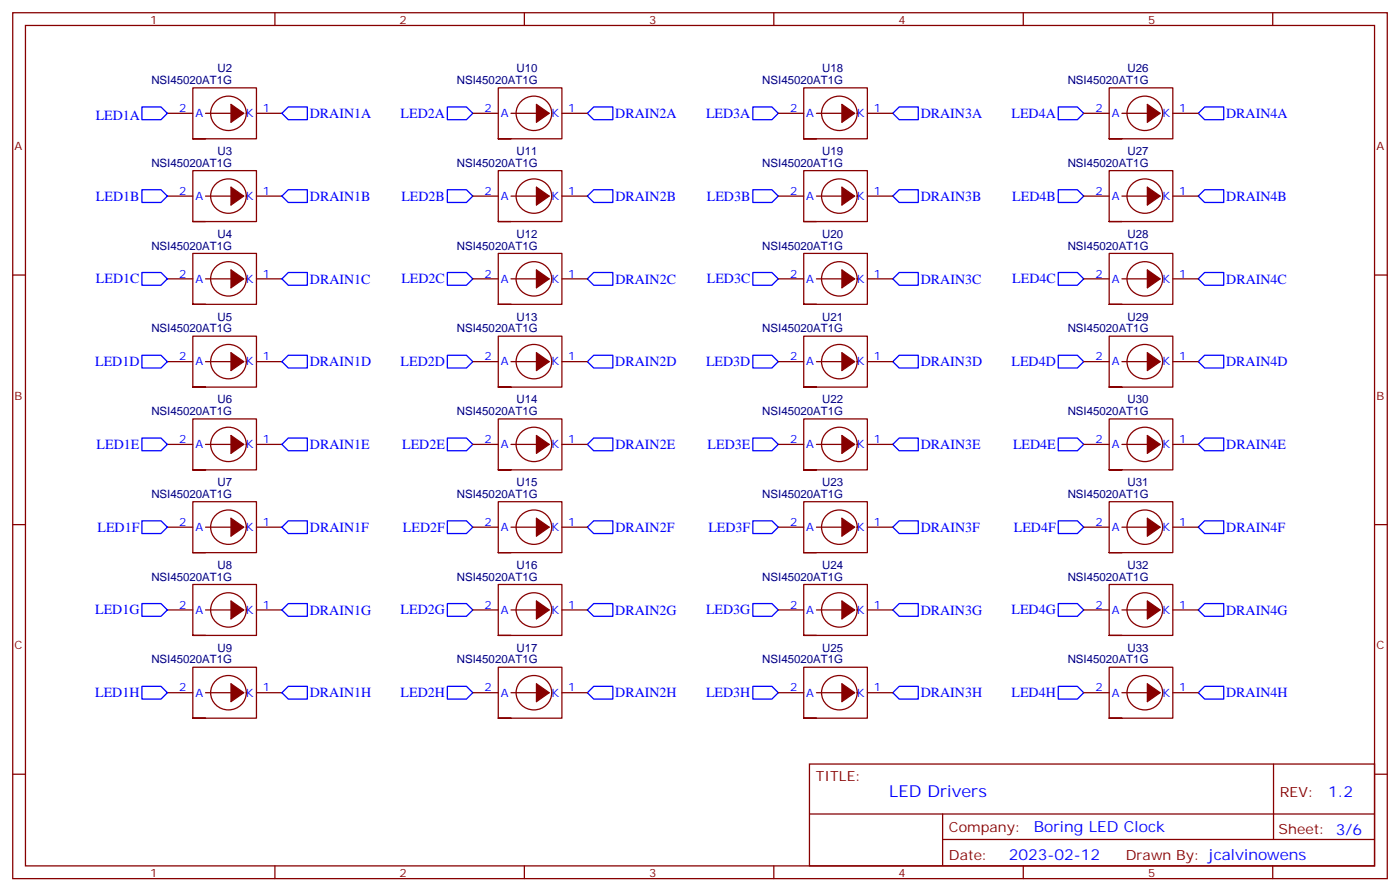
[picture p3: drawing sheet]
<svg xmlns="http://www.w3.org/2000/svg" width="388mm" height="247mm" viewBox="0 0 388 247" stroke-linecap="round" stroke-linejoin="round" font-family="sans-serif">
<g fill="none" stroke="#870000" stroke-width=".35">
<path d="M3.5 3.5h381v239.9h-381zM7.1 7.1h373.9v232.8h-373.9zM76.2 3.5v3.6M145.3 3.5v3.6M214.5 3.5v3.6M283.6 3.5v3.6M352.8 3.5v3.6M46.4 31.4h7M53.4 38.5v-14.2h17.7v14.2h-17.7h3.6M57 31.4h10.6M59.5 28.3a4.9 4.9 0 0 1 7.2-.5 4.9 4.9 0 0 1 0 7.2 4.9 4.9 0 0 1-7.2-.5 4.6 4.6 0 0 1 0-6.2zM71.1 31.4h7"/>
<path d="M131.1 31.4h7M138.1 38.5v-14.2h17.7v14.2h-17.7h3.5M141.6 31.4h10.6M144.2 28.3a4.9 4.9 0 0 1 7.2-.5 4.9 4.9 0 0 1 0 7.2 4.9 4.9 0 0 1-7.2-.5 4.6 4.6 0 0 1 0-6.2zM155.8 31.4h7M215.7 31.4h7.1M222.8 38.5v-14.2h17.6v14.2h-17.6h3.5M226.3 31.4h10.6M228.9 28.3a4.9 4.9 0 0 1 7.1-.5 4.9 4.9 0 0 1 0 7.2 4.9 4.9 0 0 1-7.1-.5 4.6 4.6 0 0 1 0-6.2zM240.4 31.4h7.1M300.4 31.4h7M307.4 38.5v-14.2h17.7v14.2h-17.7h3.6"/>
<path d="M311 31.4h10.6M313.5 28.3a4.9 4.9 0 0 1 7.2-.5 4.9 4.9 0 0 1 0 7.2 4.9 4.9 0 0 1-7.2-.5 4.6 4.6 0 0 1 0-6.2zM325.1 31.4h7M46.4 54.3h7M57 54.3h10.6M59.5 51.3a4.9 4.9 0 0 1 7.2-.6 4.9 4.9 0 0 1 0 7.2 4.9 4.9 0 0 1-7.2-.5 4.6 4.6 0 0 1 0-6.1zM71.1 54.3h7M131.1 54.3h7M141.6 54.3h10.6M144.2 51.3a4.9 4.9 0 0 1 7.2-.6 4.9 4.9 0 0 1 0 7.2 4.9 4.9 0 0 1-7.2-.5 4.6 4.6 0 0 1 0-6.1zM155.8 54.3h7M215.7 54.3h7.1"/>
<path d="M226.3 54.3h10.6M228.9 51.3a4.9 4.9 0 0 1 7.1-.6 4.9 4.9 0 0 1 0 7.2 4.9 4.9 0 0 1-7.1-.5 4.6 4.6 0 0 1 0-6.1zM240.4 54.3h7.1M300.4 54.3h7M311 54.3h10.6M313.5 51.3a4.9 4.9 0 0 1 7.2-.6 4.9 4.9 0 0 1 0 7.2 4.9 4.9 0 0 1-7.2-.5 4.6 4.6 0 0 1 0-6.1zM325.1 54.3h7M3.5 76.2h3.6M46.4 77.3h7M53.4 61.4v-14.1h17.7v14.1h-17.7h3.6M57 77.3h10.6M59.5 74.2a4.9 4.9 0 0 1 7.2-.5 4.9 4.9 0 0 1 0 7.1 4.9 4.9 0 0 1-7.2-.5 4.6 4.6 0 0 1 0-6.1z"/>
<path d="M71.1 77.3h7M131.1 77.3h7M138.1 61.4v-14.1h17.7v14.1h-17.7h3.5M141.6 77.3h10.6M144.2 74.2a4.9 4.9 0 0 1 7.2-.5 4.9 4.9 0 0 1 0 7.1 4.9 4.9 0 0 1-7.2-.5 4.6 4.6 0 0 1 0-6.1zM155.8 77.3h7M215.7 77.3h7.1M222.8 61.4v-14.1h17.6v14.1h-17.6h3.5M226.3 77.3h10.6M228.9 74.2a4.9 4.9 0 0 1 7.1-.5 4.9 4.9 0 0 1 0 7.1 4.9 4.9 0 0 1-7.1-.5 4.6 4.6 0 0 1 0-6.1zM240.4 77.3h7.1M300.4 77.3h7"/>
<path d="M307.4 61.4v-14.1h17.7v14.1h-17.7h3.6M311 77.3h10.6M313.5 74.2a4.9 4.9 0 0 1 7.2-.5 4.9 4.9 0 0 1 0 7.1 4.9 4.9 0 0 1-7.2-.5 4.6 4.6 0 0 1 0-6.1zM325.1 77.3h7M381 76.2h3.5M53.4 84.3v-14.1h17.7v14.1h-17.7h3.6M59.5 97.1a4.9 4.9 0 0 1 7.2-.5 4.9 4.9 0 0 1 0 7.2 4.9 4.9 0 0 1-7.2-.5 4.6 4.6 0 0 1 0-6.2zM138.1 84.3v-14.1h17.7v14.1h-17.7h3.5M144.2 97.1a4.9 4.9 0 0 1 7.2-.5 4.9 4.9 0 0 1 0 7.2 4.9 4.9 0 0 1-7.2-.5 4.6 4.6 0 0 1 0-6.2zM222.8 84.3v-14.1h17.6v14.1h-17.6h3.5M228.9 97.1a4.9 4.9 0 0 1 7.1-.5 4.9 4.9 0 0 1 0 7.2 4.9 4.9 0 0 1-7.1-.5 4.6 4.6 0 0 1 0-6.2zM307.4 84.3v-14.1h17.7v14.1h-17.7h3.6"/>
<path d="M313.5 97.1a4.9 4.9 0 0 1 7.2-.5 4.9 4.9 0 0 1 0 7.2 4.9 4.9 0 0 1-7.2-.5 4.6 4.6 0 0 1 0-6.2zM46.4 100.2h7M53.4 107.2v-14.1h17.7v14.1h-17.7h3.6M57 100.2h10.6M71.1 100.2h7M131.1 100.2h7M138.1 107.2v-14.1h17.7v14.1h-17.7h3.5M141.6 100.2h10.6M155.8 100.2h7M215.7 100.2h7.1M222.8 107.2v-14.1h17.6v14.1h-17.6h3.5M226.3 100.2h10.6"/>
<path d="M240.4 100.2h7.1M300.4 100.2h7M307.4 107.2v-14.1h17.7v14.1h-17.7h3.6M311 100.2h10.6M325.1 100.2h7M46.4 123.1h7M53.4 130.2v-14.1h17.7v14.1h-17.7h3.6M57 123.1h10.6M59.5 120.1a4.9 4.9 0 0 1 7.2-.6 4.9 4.9 0 0 1 0 7.2 4.9 4.9 0 0 1-7.2-.5 4.6 4.6 0 0 1 0-6.1zM71.1 123.1h7M131.1 123.1h7M138.1 130.2v-14.1h17.7v14.1h-17.7h3.5"/>
<path d="M141.6 123.1h10.6M144.2 120.1a4.9 4.9 0 0 1 7.2-.6 4.9 4.9 0 0 1 0 7.2 4.9 4.9 0 0 1-7.2-.5 4.6 4.6 0 0 1 0-6.1zM155.8 123.1h7M215.7 123.1h7.1M222.8 130.2v-14.1h17.6v14.1h-17.6h3.5M226.3 123.1h10.6M228.9 120.1a4.9 4.9 0 0 1 7.1-.6 4.9 4.9 0 0 1 0 7.2 4.9 4.9 0 0 1-7.1-.5 4.6 4.6 0 0 1 0-6.1zM240.4 123.1h7.1M300.4 123.1h7M307.4 130.2v-14.1h17.7v14.1h-17.7h3.6M311 123.1h10.6M313.5 120.1a4.9 4.9 0 0 1 7.2-.6 4.9 4.9 0 0 1 0 7.2 4.9 4.9 0 0 1-7.2-.5 4.6 4.6 0 0 1 0-6.1z"/>
<path d="M325.1 123.1h7M3.5 145.3h3.6M46.4 146h7M53.4 153.1v-14.1h17.7v14.1h-17.7h3.6M57 146h10.6M59.5 143a4.9 4.9 0 0 1 7.2-.5 4.9 4.9 0 0 1 0 7.1 4.9 4.9 0 0 1-7.2-.5 4.6 4.6 0 0 1 0-6.1zM71.1 146h7M131.1 146h7M138.1 153.1v-14.1h17.7v14.1h-17.7h3.5M141.6 146h10.6M144.2 143a4.9 4.9 0 0 1 7.2-.5 4.9 4.9 0 0 1 0 7.1 4.9 4.9 0 0 1-7.2-.5 4.6 4.6 0 0 1 0-6.1zM155.8 146h7"/>
<path d="M215.7 146h7.1M222.8 153.1v-14.1h17.6v14.1h-17.6h3.5M226.3 146h10.6M228.9 143a4.9 4.9 0 0 1 7.1-.5 4.9 4.9 0 0 1 0 7.1 4.9 4.9 0 0 1-7.1-.5 4.6 4.6 0 0 1 0-6.1zM240.4 146h7.1M300.4 146h7M307.4 153.1v-14.1h17.7v14.1h-17.7h3.6M311 146h10.6M313.5 143a4.9 4.9 0 0 1 7.2-.5 4.9 4.9 0 0 1 0 7.1 4.9 4.9 0 0 1-7.2-.5 4.6 4.6 0 0 1 0-6.1zM325.1 146h7M381 145.3h3.5M46.4 169h7"/>
<path d="M53.4 176v-14.1h17.7v14.1h-17.7h3.6M57 169h10.6M59.5 165.9a4.9 4.9 0 0 1 7.2-.5 4.9 4.9 0 0 1 0 7.2 4.9 4.9 0 0 1-7.2-.6 4.6 4.6 0 0 1 0-6.1zM71.1 169h7M131.1 169h7M138.1 176v-14.1h17.7v14.1h-17.7h3.5M141.6 169h10.6M144.2 165.9a4.9 4.9 0 0 1 7.2-.5 4.9 4.9 0 0 1 0 7.2 4.9 4.9 0 0 1-7.2-.6 4.6 4.6 0 0 1 0-6.1zM155.8 169h7M215.7 169h7.1M222.8 176v-14.1h17.6v14.1h-17.6h3.5M226.3 169h10.6"/>
<path d="M228.9 165.9a4.9 4.9 0 0 1 7.1-.5 4.9 4.9 0 0 1 0 7.2 4.9 4.9 0 0 1-7.1-.6 4.6 4.6 0 0 1 0-6.1zM240.4 169h7.1M300.4 169h7M307.4 176v-14.1h17.7v14.1h-17.7h3.6M311 169h10.6M313.5 165.9a4.9 4.9 0 0 1 7.2-.5 4.9 4.9 0 0 1 0 7.2 4.9 4.9 0 0 1-7.2-.6 4.6 4.6 0 0 1 0-6.1zM325.1 169h7M46.4 191.9h7M53.4 199v-14.1h17.7v14.1h-17.7h3.6M57 191.9h10.6M59.5 188.8a4.9 4.9 0 0 1 7.2-.5 4.9 4.9 0 0 1 0 7.2 4.9 4.9 0 0 1-7.2-.5 4.6 4.6 0 0 1 0-6.2zM71.1 191.9h7"/>
<path d="M131.1 191.9h7M138.1 199v-14.1h17.7v14.1h-17.7h3.5M141.6 191.9h10.6M144.2 188.8a4.9 4.9 0 0 1 7.2-.5 4.9 4.9 0 0 1 0 7.2 4.9 4.9 0 0 1-7.2-.5 4.6 4.6 0 0 1 0-6.2zM155.8 191.9h7M215.7 191.9h7.1M222.8 199v-14.1h17.6v14.1h-17.6h3.5M226.3 191.9h10.6M228.9 188.8a4.9 4.9 0 0 1 7.1-.5 4.9 4.9 0 0 1 0 7.2 4.9 4.9 0 0 1-7.1-.5 4.6 4.6 0 0 1 0-6.2zM240.4 191.9h7.1M300.4 191.9h7M307.4 199v-14.1h17.7v14.1h-17.7h3.6"/>
<path d="M311 191.9h10.6M313.5 188.8a4.9 4.9 0 0 1 7.2-.5 4.9 4.9 0 0 1 0 7.2 4.9 4.9 0 0 1-7.2-.5 4.6 4.6 0 0 1 0-6.2zM325.1 191.9h7M3.5 214.5h3.6M224.4 211.7h156.6v28.2h-156.6zM353 211.7v20.9M381 214.5h3.5M76.2 239.9v3.5M145.3 239.9v3.5M214.5 239.9v3.5M224.4 225.5h156.5M261.3 232.6h119.6"/>
<path d="M261.3 225.5v14.1M283.6 239.9v3.5M352.8 239.9v3.5"/>
</g>
<g fill="#870000" stroke="#870000" stroke-width=".35">
<path d="M64 28.9l3.6 2.5-3.6 2.5z"/>
<path d="M64 28.9v5z"/>
<path d="M64 51.9l3.6 2.4-3.6 2.5z"/>
<path d="M64 51.9v4.9z"/>
<path d="M64 74.8l3.6 2.5-3.6 2.4z"/>
<path d="M64 74.8v4.9z"/>
<path d="M64 97.7l3.6 2.5-3.6 2.5z"/>
<path d="M64 97.7v5z"/>
<path d="M64 120.6l3.6 2.5-3.6 2.5z"/>
<path d="M64 120.6v5z"/>
<path d="M64 143.6l3.6 2.4-3.6 2.5z"/>
<path d="M64 143.6v4.9z"/>
<path d="M64 166.5l3.6 2.5-3.6 2.4z"/>
<path d="M64 166.5v4.9z"/>
<path d="M64 189.4l3.6 2.5-3.6 2.5z"/>
<path d="M64 189.4v5z"/>
<path d="M148.7 189.4l3.5 2.5-3.5 2.5z"/>
<path d="M148.7 189.4v5z"/>
<path d="M148.7 166.5l3.5 2.5-3.5 2.4z"/>
<path d="M148.7 166.5v4.9z"/>
<path d="M148.7 143.6l3.5 2.4-3.5 2.5z"/>
<path d="M148.7 143.6v4.9z"/>
<path d="M148.7 120.6l3.5 2.5-3.5 2.5z"/>
<path d="M148.7 120.6v5z"/>
<path d="M148.7 97.7l3.5 2.5-3.5 2.5z"/>
<path d="M148.7 97.7v5z"/>
<path d="M148.7 74.8l3.5 2.5-3.5 2.4z"/>
<path d="M148.7 74.8v4.9z"/>
<path d="M148.7 51.9l3.5 2.4-3.5 2.5z"/>
<path d="M148.7 51.9v4.9z"/>
<path d="M148.7 28.9l3.5 2.5-3.5 2.5z"/>
<path d="M148.7 28.9v5z"/>
<path d="M233.4 189.4l3.5 2.5-3.5 2.5z"/>
<path d="M233.4 189.4v5z"/>
<path d="M233.4 166.5l3.5 2.5-3.5 2.4z"/>
<path d="M233.4 166.5v4.9z"/>
<path d="M233.4 143.6l3.5 2.4-3.5 2.5z"/>
<path d="M233.4 143.6v4.9z"/>
<path d="M233.4 120.6l3.5 2.5-3.5 2.5z"/>
<path d="M233.4 120.6v5z"/>
<path d="M233.4 97.7l3.5 2.5-3.5 2.5z"/>
<path d="M233.4 97.7v5z"/>
<path d="M233.4 74.8l3.5 2.5-3.5 2.4z"/>
<path d="M233.4 74.8v4.9z"/>
<path d="M233.4 51.9l3.5 2.4-3.5 2.5z"/>
<path d="M233.4 51.9v4.9z"/>
<path d="M233.4 28.9l3.5 2.5-3.5 2.5z"/>
<path d="M233.4 28.9v5z"/>
<path d="M318 189.4l3.6 2.5-3.6 2.5z"/>
<path d="M318 189.4v5z"/>
<path d="M318 166.5l3.6 2.5-3.6 2.4z"/>
<path d="M318 166.5v4.9z"/>
<path d="M318 143.6l3.6 2.4-3.6 2.5z"/>
<path d="M318 143.6v4.9z"/>
<path d="M318 120.6l3.6 2.5-3.6 2.5z"/>
<path d="M318 120.6v5z"/>
<path d="M318 97.7l3.6 2.5-3.6 2.5z"/>
<path d="M318 97.7v5z"/>
<path d="M318 74.8l3.6 2.5-3.6 2.4z"/>
<path d="M318 74.8v4.9z"/>
<path d="M318 51.9l3.6 2.4-3.6 2.5z"/>
<path d="M318 51.9v4.9z"/>
<path d="M318 28.9l3.6 2.5-3.6 2.5z"/>
<path d="M318 28.9v5z"/>
</g>
<g fill="none" stroke="#00f" stroke-width=".35">
<path d="M39.3 29.6h5.3l1.8 1.8-1.8 1.8h-5.3zM78.1 31.4l1.8-1.8h5.3v3.6h-5.3zM124 29.6h5.3l1.8 1.8-1.8 1.8h-5.3zM162.8 31.4l1.8-1.8h5.3v3.6h-5.3zM208.7 29.6h5.3l1.7 1.8-1.7 1.8h-5.3zM247.5 31.4l1.7-1.8h5.3v3.6h-5.3zM293.3 29.6h5.3l1.8 1.8-1.8 1.8h-5.3zM332.1 31.4l1.8-1.8h5.3v3.6h-5.3zM39.3 52.6h5.3l1.8 1.7-1.8 1.8h-5.3zM79.9 52.6h5.3v3.5h-5.3l-1.8-1.8zM124 52.6h5.3l1.8 1.7-1.8 1.8h-5.3zM164.6 52.6h5.3v3.5h-5.3l-1.8-1.8z"/>
<path d="M208.7 52.6h5.3l1.7 1.7-1.7 1.8h-5.3zM249.2 52.6h5.3v3.5h-5.3l-1.7-1.8zM293.3 52.6h5.3l1.8 1.7-1.8 1.8h-5.3zM332.1 54.3l1.8-1.7h5.3v3.5h-5.3zM39.3 75.5h5.3l1.8 1.8-1.8 1.7h-5.3zM78.1 77.3l1.8-1.8h5.3v3.5h-5.3zM124 75.5h5.3l1.8 1.8-1.8 1.7h-5.3zM162.8 77.3l1.8-1.8h5.3v3.5h-5.3zM208.7 75.5h5.3l1.7 1.8-1.7 1.7h-5.3zM247.5 77.3l1.7-1.8h5.3v3.5h-5.3zM293.3 75.5h5.3l1.8 1.8-1.8 1.7h-5.3zM332.1 77.3l1.8-1.8h5.3v3.5h-5.3z"/>
<path d="M39.3 98.4h5.3l1.8 1.8-1.8 1.8h-5.3zM124 98.4h5.3l1.8 1.8-1.8 1.8h-5.3zM208.7 98.4h5.3l1.7 1.8-1.7 1.8h-5.3zM293.3 98.4h5.3l1.8 1.8-1.8 1.8h-5.3zM78.1 100.2l1.8-1.8h5.3v3.6h-5.3zM162.8 100.2l1.8-1.8h5.3v3.6h-5.3zM247.5 100.2l1.7-1.8h5.3v3.6h-5.3zM332.1 100.2l1.8-1.8h5.3v3.6h-5.3zM39.3 121.4h5.3l1.8 1.7-1.8 1.8h-5.3zM78.1 123.1l1.8-1.7h5.3v3.5h-5.3zM124 121.4h5.3l1.8 1.7-1.8 1.8h-5.3zM162.8 123.1l1.8-1.7h5.3v3.5h-5.3z"/>
<path d="M208.7 121.4h5.3l1.7 1.7-1.7 1.8h-5.3zM247.5 123.1l1.7-1.7h5.3v3.5h-5.3zM293.3 121.4h5.3l1.8 1.7-1.8 1.8h-5.3zM332.1 123.1l1.8-1.7h5.3v3.5h-5.3zM39.3 144.3h5.3l1.8 1.7-1.8 1.8h-5.3zM78.1 146l1.8-1.7h5.3v3.5h-5.3zM124 144.3h5.3l1.8 1.7-1.8 1.8h-5.3zM162.8 146l1.8-1.7h5.3v3.5h-5.3zM208.7 144.3h5.3l1.7 1.7-1.7 1.8h-5.3zM247.5 146l1.7-1.7h5.3v3.5h-5.3zM293.3 144.3h5.3l1.8 1.7-1.8 1.8h-5.3zM332.1 146l1.8-1.7h5.3v3.5h-5.3z"/>
<path d="M39.3 167.2h5.3l1.8 1.8-1.8 1.7h-5.3zM79.9 167.2h5.3v3.5h-5.3l-1.8-1.7zM124 167.2h5.3l1.8 1.8-1.8 1.7h-5.3zM164.6 167.2h5.3v3.5h-5.3l-1.8-1.7zM208.7 167.2h5.3l1.7 1.8-1.7 1.7h-5.3zM247.5 169l1.7-1.8h5.3v3.5h-5.3zM293.3 167.2h5.3l1.8 1.8-1.8 1.7h-5.3zM332.1 169l1.8-1.8h5.3v3.5h-5.3zM39.3 190.1h5.3l1.8 1.8-1.8 1.8h-5.3zM78.1 191.9l1.8-1.8h5.3v3.6h-5.3zM124 190.1h5.3l1.8 1.8-1.8 1.8h-5.3zM162.8 191.9l1.8-1.8h5.3v3.6h-5.3z"/>
<path d="M208.7 190.1h5.3l1.7 1.8-1.7 1.8h-5.3zM247.5 191.9l1.7-1.8h5.3v3.6h-5.3zM293.3 190.1h5.3l1.8 1.8-1.8 1.8h-5.3zM332.1 191.9l1.8-1.8h5.3v3.6h-5.3z"/>
</g>
<text font-size="4.6" fill="#00f" x="246.5" y="220.7">LED Drivers</text>
<g font-size="4.2" fill="#00f">
<text x="368.2" y="220.9">1.2</text>
<text x="286.5" y="230.5">Boring LED Clock</text>
<text x="279.6" y="238.3">2023-02-12</text>
</g>
<g font-size="3.9" fill="#00f">
<text x="26.5" y="33.2">LED1A</text>
<text x="85.9" y="32.7">DRAIN1A</text>
<text x="111" y="32.6">LED2A</text>
<text x="170.5" y="32.7">DRAIN2A</text>
<text x="195.7" y="32.6">LED3A</text>
<text x="255.2" y="32.7">DRAIN3A</text>
<text x="280.4" y="32.6">LED4A</text>
<text x="339.9" y="32.7">DRAIN4A</text>
<text x="26.6" y="55.6">LED1B</text>
<text x="85.9" y="55.6">DRAIN1B</text>
<text x="111.3" y="55.6">LED2B</text>
<text x="170.6" y="55.6">DRAIN2B</text>
<text x="195.9" y="55.6">LED3B</text>
<text x="255.2" y="55.6">DRAIN3B</text>
<text x="280.6" y="55.6">LED4B</text>
<text x="339.9" y="55.6">DRAIN4B</text>
<text x="26.6" y="78.5">LED1C</text>
<text x="85.9" y="78.6">DRAIN1C</text>
<text x="111.3" y="78.5">LED2C</text>
<text x="170.6" y="78.6">DRAIN2C</text>
<text x="195.9" y="78.5">LED3C</text>
<text x="255.2" y="78.6">DRAIN3C</text>
<text x="280.6" y="78.5">LED4C</text>
<text x="339.9" y="78.6">DRAIN4C</text>
<text x="26.4" y="101.4">LED1D</text>
<text x="85.9" y="101.5">DRAIN1D</text>
<text x="111" y="101.4">LED2D</text>
<text x="170.5" y="101.5">DRAIN2D</text>
<text x="195.7" y="101.4">LED3D</text>
<text x="255.2" y="101.5">DRAIN3D</text>
<text x="280.4" y="101.4">LED4D</text>
<text x="339.9" y="101.5">DRAIN4D</text>
<text x="26.8" y="124.4">LED1E</text>
<text x="85.9" y="124.4">DRAIN1E</text>
<text x="111.5" y="124.4">LED2E</text>
<text x="170.6" y="124.4">DRAIN2E</text>
<text x="196.1" y="124.4">LED3E</text>
<text x="255.2" y="124.4">DRAIN3E</text>
<text x="280.8" y="124.4">LED4E</text>
<text x="339.9" y="124.4">DRAIN4E</text>
<text x="27" y="147.3">LED1F</text>
<text x="85.9" y="147.4">DRAIN1F</text>
<text x="111.7" y="147.3">LED2F</text>
<text x="170.6" y="147.4">DRAIN2F</text>
<text x="196.4" y="147.3">LED3F</text>
<text x="255.2" y="147.4">DRAIN3F</text>
<text x="281" y="147.3">LED4F</text>
<text x="339.9" y="147.4">DRAIN4F</text>
<text x="26.4" y="170.2">LED1G</text>
<text x="85.9" y="170.3">DRAIN1G</text>
<text x="111" y="170.2">LED2G</text>
<text x="170.5" y="170.3">DRAIN2G</text>
<text x="195.7" y="170.2">LED3G</text>
<text x="255.2" y="170.3">DRAIN3G</text>
<text x="280.4" y="170.2">LED4G</text>
<text x="339.9" y="170.3">DRAIN4G</text>
<text x="26.4" y="193.1">LED1H</text>
<text x="85.9" y="193.2">DRAIN1H</text>
<text x="111" y="193.1">LED2H</text>
<text x="170.5" y="193.2">DRAIN2H</text>
<text x="195.7" y="193.1">LED3H</text>
<text x="255.2" y="193.2">DRAIN3H</text>
<text x="280.4" y="193.1">LED4H</text>
<text x="339.9" y="193.2">DRAIN4H</text>
</g>
<g font-size="3.9" fill="#800">
<text x="226.1" y="216.3">TITLE:</text>
<text x="354.8" y="220.9">REV:</text>
<text x="263" y="230.5">Company:</text>
<text x="354.4" y="231.1">Sheet: 3/6</text>
<text x="263" y="238.1">Date:</text>
<text x="312.1" y="238.2">Drawn By: jcalvinowens</text>
</g>
<g font-size="3.2" fill="#800">
<text x="41.6" y="6.5">1</text>
<text x="110.8" y="6.5">2</text>
<text x="179.9" y="6.5">3</text>
<text x="249.1" y="6.5">4</text>
<text x="318.2" y="6.5">5</text>
<text x="4.1" y="41.6">A</text>
<text x="381.5" y="41.6">A</text>
<text x="4.1" y="110.8">B</text>
<text x="381.5" y="110.8">B</text>
<text x="4.1" y="179.9">C</text>
<text x="381.5" y="179.9">C</text>
<text x="41.6" y="242.9">1</text>
<text x="110.8" y="242.9">2</text>
<text x="179.9" y="242.9">3</text>
<text x="249.1" y="242.9">4</text>
<text x="318.2" y="242.9">5</text>
</g>
<g font-size="3.2" fill="#000080">
<text x="42" y="23.3">NSI45020AT1G</text>
<text x="60.3" y="20">U2</text>
<text x="126.6" y="23.3">NSI45020AT1G</text>
<text x="143.2" y="20">U10</text>
<text x="211.3" y="23.3">NSI45020AT1G</text>
<text x="227.9" y="20">U18</text>
<text x="296" y="23.3">NSI45020AT1G</text>
<text x="312.5" y="20">U26</text>
<text x="42" y="46.2">NSI45020AT1G</text>
<text x="60.3" y="43">U3</text>
<text x="126.6" y="46.2">NSI45020AT1G</text>
<text x="143.2" y="43">U11</text>
<text x="211.3" y="46.2">NSI45020AT1G</text>
<text x="227.9" y="43">U19</text>
<text x="296" y="46.2">NSI45020AT1G</text>
<text x="312.5" y="43">U27</text>
<text x="60.3" y="65.9">U4</text>
<text x="143.2" y="65.9">U12</text>
<text x="227.9" y="65.9">U20</text>
<text x="312.5" y="65.9">U28</text>
<text x="42" y="69.1">NSI45020AT1G</text>
<text x="126.6" y="69.1">NSI45020AT1G</text>
<text x="211.3" y="69.1">NSI45020AT1G</text>
<text x="296" y="69.1">NSI45020AT1G</text>
<text x="60.3" y="88.8">U5</text>
<text x="143.2" y="88.8">U13</text>
<text x="227.9" y="88.8">U21</text>
<text x="312.5" y="88.8">U29</text>
<text x="42" y="92.1">NSI45020AT1G</text>
<text x="126.6" y="92.1">NSI45020AT1G</text>
<text x="211.3" y="92.1">NSI45020AT1G</text>
<text x="296" y="92.1">NSI45020AT1G</text>
<text x="60.3" y="111.8">U6</text>
<text x="143.2" y="111.8">U14</text>
<text x="227.9" y="111.8">U22</text>
<text x="312.5" y="111.8">U30</text>
<text x="42" y="115">NSI45020AT1G</text>
<text x="126.6" y="115">NSI45020AT1G</text>
<text x="211.3" y="115">NSI45020AT1G</text>
<text x="296" y="115">NSI45020AT1G</text>
<text x="42" y="137.9">NSI45020AT1G</text>
<text x="60.3" y="134.7">U7</text>
<text x="126.6" y="137.9">NSI45020AT1G</text>
<text x="143.2" y="134.7">U15</text>
<text x="211.3" y="137.9">NSI45020AT1G</text>
<text x="227.9" y="134.7">U23</text>
<text x="296" y="137.9">NSI45020AT1G</text>
<text x="312.5" y="134.7">U31</text>
<text x="42" y="160.9">NSI45020AT1G</text>
<text x="60.3" y="157.6">U8</text>
<text x="126.6" y="160.9">NSI45020AT1G</text>
<text x="143.2" y="157.6">U16</text>
<text x="211.3" y="160.9">NSI45020AT1G</text>
<text x="227.9" y="157.6">U24</text>
<text x="296" y="160.9">NSI45020AT1G</text>
<text x="312.5" y="157.6">U32</text>
<text x="42" y="183.8">NSI45020AT1G</text>
<text x="60.3" y="180.5">U9</text>
<text x="126.6" y="183.8">NSI45020AT1G</text>
<text x="143.2" y="180.5">U17</text>
<text x="211.3" y="183.8">NSI45020AT1G</text>
<text x="227.9" y="180.5">U25</text>
<text x="296" y="183.8">NSI45020AT1G</text>
<text x="312.5" y="180.5">U33</text>
</g>
<g font-size="3.2" fill="#00f">
<text x="49.7" y="31">2</text>
<text x="54.2" y="32.5">A</text>
<text x="68.2" y="32.5">K</text>
<text x="72.8" y="31">1</text>
<text x="134.3" y="31">2</text>
<text x="138.8" y="32.5">A</text>
<text x="152.8" y="32.5">K</text>
<text x="157.5" y="31">1</text>
<text x="219" y="31">2</text>
<text x="223.5" y="32.5">A</text>
<text x="237.5" y="32.5">K</text>
<text x="242.2" y="31">1</text>
<text x="303.7" y="31">2</text>
<text x="308.2" y="32.5">A</text>
<text x="322.2" y="32.5">K</text>
<text x="326.8" y="31">1</text>
<text x="49.7" y="54">2</text>
<text x="72.8" y="54">1</text>
<text x="134.3" y="54">2</text>
<text x="157.5" y="54">1</text>
<text x="219" y="54">2</text>
<text x="242.2" y="54">1</text>
<text x="303.7" y="54">2</text>
<text x="326.8" y="54">1</text>
<text x="54.2" y="55.4">A</text>
<text x="68.2" y="55.4">K</text>
<text x="138.8" y="55.4">A</text>
<text x="152.8" y="55.4">K</text>
<text x="223.5" y="55.4">A</text>
<text x="237.5" y="55.4">K</text>
<text x="308.2" y="55.4">A</text>
<text x="322.2" y="55.4">K</text>
<text x="49.7" y="76.9">2</text>
<text x="72.8" y="76.9">1</text>
<text x="134.3" y="76.9">2</text>
<text x="157.5" y="76.9">1</text>
<text x="219" y="76.9">2</text>
<text x="242.2" y="76.9">1</text>
<text x="303.7" y="76.9">2</text>
<text x="326.8" y="76.9">1</text>
<text x="54.2" y="78.3">A</text>
<text x="68.2" y="78.3">K</text>
<text x="138.8" y="78.3">A</text>
<text x="152.8" y="78.3">K</text>
<text x="223.5" y="78.3">A</text>
<text x="237.5" y="78.3">K</text>
<text x="308.2" y="78.3">A</text>
<text x="322.2" y="78.3">K</text>
<text x="49.7" y="99.8">2</text>
<text x="54.2" y="101.2">A</text>
<text x="68.2" y="101.2">K</text>
<text x="72.8" y="99.8">1</text>
<text x="134.3" y="99.8">2</text>
<text x="138.8" y="101.2">A</text>
<text x="152.8" y="101.2">K</text>
<text x="157.5" y="99.8">1</text>
<text x="219" y="99.8">2</text>
<text x="223.5" y="101.2">A</text>
<text x="237.5" y="101.2">K</text>
<text x="242.2" y="99.8">1</text>
<text x="303.7" y="99.8">2</text>
<text x="308.2" y="101.2">A</text>
<text x="322.2" y="101.2">K</text>
<text x="326.8" y="99.8">1</text>
<text x="49.7" y="122.8">2</text>
<text x="54.2" y="124.2">A</text>
<text x="68.2" y="124.2">K</text>
<text x="72.8" y="122.8">1</text>
<text x="134.3" y="122.8">2</text>
<text x="138.8" y="124.2">A</text>
<text x="152.8" y="124.2">K</text>
<text x="157.5" y="122.8">1</text>
<text x="219" y="122.8">2</text>
<text x="223.5" y="124.2">A</text>
<text x="237.5" y="124.2">K</text>
<text x="242.2" y="122.8">1</text>
<text x="303.7" y="122.8">2</text>
<text x="308.2" y="124.2">A</text>
<text x="322.2" y="124.2">K</text>
<text x="326.8" y="122.8">1</text>
<text x="49.7" y="145.7">2</text>
<text x="54.2" y="147.1">A</text>
<text x="68.2" y="147.1">K</text>
<text x="72.8" y="145.7">1</text>
<text x="134.3" y="145.7">2</text>
<text x="138.8" y="147.1">A</text>
<text x="152.8" y="147.1">K</text>
<text x="157.5" y="145.7">1</text>
<text x="219" y="145.7">2</text>
<text x="223.5" y="147.1">A</text>
<text x="237.5" y="147.1">K</text>
<text x="242.2" y="145.7">1</text>
<text x="303.7" y="145.7">2</text>
<text x="308.2" y="147.1">A</text>
<text x="322.2" y="147.1">K</text>
<text x="326.8" y="145.7">1</text>
<text x="49.7" y="168.6">2</text>
<text x="54.2" y="170">A</text>
<text x="68.2" y="170">K</text>
<text x="72.8" y="168.6">1</text>
<text x="134.3" y="168.6">2</text>
<text x="138.8" y="170">A</text>
<text x="152.8" y="170">K</text>
<text x="157.5" y="168.6">1</text>
<text x="219" y="168.6">2</text>
<text x="223.5" y="170">A</text>
<text x="237.5" y="170">K</text>
<text x="242.2" y="168.6">1</text>
<text x="303.7" y="168.6">2</text>
<text x="308.2" y="170">A</text>
<text x="322.2" y="170">K</text>
<text x="326.8" y="168.6">1</text>
<text x="49.7" y="191.6">2</text>
<text x="72.8" y="191.6">1</text>
<text x="134.3" y="191.6">2</text>
<text x="157.5" y="191.6">1</text>
<text x="219" y="191.6">2</text>
<text x="242.2" y="191.6">1</text>
<text x="303.7" y="191.6">2</text>
<text x="326.8" y="191.6">1</text>
<text x="54.2" y="193">A</text>
<text x="68.2" y="193">K</text>
<text x="138.8" y="193">A</text>
<text x="152.8" y="193">K</text>
<text x="223.5" y="193">A</text>
<text x="237.5" y="193">K</text>
<text x="308.2" y="193">A</text>
<text x="322.2" y="193">K</text>
</g>
</svg>
